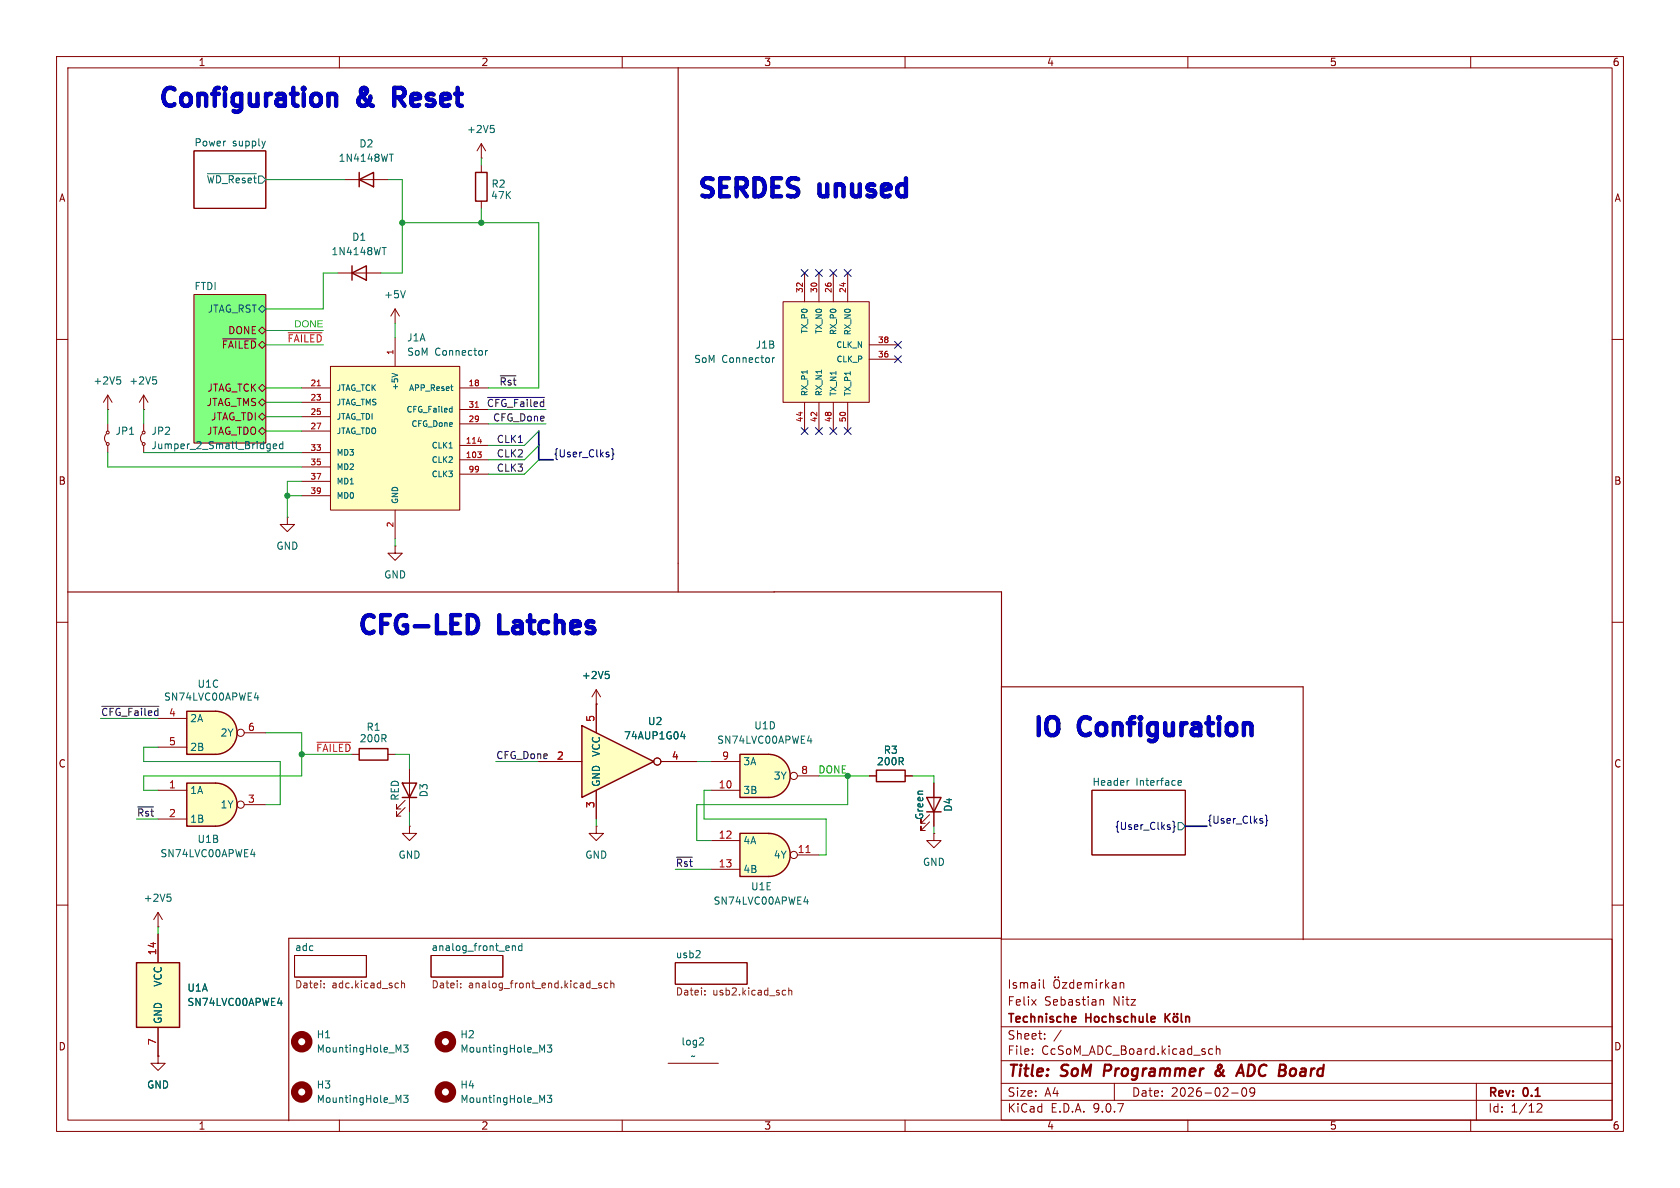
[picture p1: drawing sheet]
<svg xmlns="http://www.w3.org/2000/svg" width="297mm" height="210mm" viewBox="0 0 297 210" stroke-linecap="round" stroke-linejoin="round" font-family="sans-serif">
<g fill="none" stroke="#840000" stroke-width=".18">
<path d="M10 10h277v190h-277zM12 12h273v186h-273zM60 10v2M110 10v2M160 10v2M210 10v2M260 10v2M34.3 26.7h12.7v10.1h-12.7zM34.3 52.1h12.7v26.2h-12.7zM10 60h2M285 60h2M10 110h2"/>
<path d="M285 110h2M193 139.7h16.5v11.4h-16.5zM10 160h2M52.1 168.9h12.7v3.8h-12.7zM76.2 168.9h12.7v3.8h-12.7zM119.4 170.2h12.7v3.8h-12.7zM177 166h108v32h-108zM182.4 176.7l.8 1M183.2 176.7l-.8 1M184.5 173.2v1.3l.2 .2M186.5 173.3a.5 .5 0 0 1 .6-.1 .5 .5 0 0 1 .2 .5v.5a.5 .5 0 0 1-.5 .5 .5 .5 0 0 1-.5-.5v-.5zM186.5 172.7v.1"/>
<path d="M187.1 172.7v.1M187.8 173.7h.8l-.8 1h.8M189.8 173.8l-.4-.1-.3 .3v.4l.1 .2h.6M189.8 173.2v1.5M190.5 174.2l.7-.1-.1-.3-.4-.1-.2 .2v.7h.6M191.8 173.8l.4-.1 .3 .2M191.8 173.7v1M192.5 173.9l.2-.2 .3 .1 .1 .9M192.5 173.9v.8M193.8 173.2v.1M193.8 173.7v1M194.5 176.8l.2-.1 .3 .1 .1 .9"/>
<path d="M194.5 173.7v1M195 173.7l-.3 .1-.2 .2M195.5 173.2v1.5M195.6 174.1l.4 .6M196 173.7l-.5 .6M196.7 173.8h.5l.1 .9M197.3 174.1h-.5a.29 .29 0 0 0-.2 .3 .29 .29 0 0 0 .2 .3l.5-.1M198 173.8l.2-.1 .4 .1 .1 .9M198 173.7v1M285 160h2M60 198v2M110 198v2"/>
<path d="M160 198v2M177 194.5h108M177 191.5h108M177 187.5h108M177 181.5h108M182.5 186.3v.1M182.5 185.5v.1M184.7 183.6v.1M184.7 182.8v.1M187.6 182.1l-1.3 2M197 191.5v3M210 198v2"/>
<path d="M213.7 186.1l.3 .3 .4-.1M214.4 185.5l-.4-.1-.3 .3M215 185.5l.2-.1 .4 .1 .1 .9M215 184.9v1.5M217.7 193.2h1.2M219.7 192.4l.2-.1a.81 .81 0 0 1 .6 .6 .81 .81 0 0 1-.3 .8l-.2 .1a.81 .81 0 0 1-.3-1.4zM221.8 192.9l-.3 .3h-.3l-.2-.3 .1-.5 .4-.1 .2 .1a.99 .99 0 0 1-.3 1.4h-.3M260 198v2M261 191.5v6.5M271.7 195.2l.6-.1 .2 .1 .1 .3-.9 1.1h.9"/>
</g>
<path d="M195.4 188.2l-.3 2M215.9 188.8l-.8 .5a.52 .52 0 0 0-.1 .8 .52 .52 0 0 0 .8-.1M215.9 188.3l-.2-.1a.41 .41 0 0 0-.4 .5l.6 1.1M218.8 189.6h1M219.5 188.2l.4 2" fill="none" stroke="#840000" stroke-width=".4"/>
<path d="M190.1 179.8l.1 .2-.7 .2M206 179.2v1.5M206.2 179.8l.6 .9M206.8 179.2l-.8 .8M207.6 179.8l.3-.1 .3 .3v.4l-.3 .3-.3-.1-.2-.2v-.4zM207.6 179.2v.1M208.1 179.2v.1M208.8 179.2v1.3l.3 .2M209.6 179.8l.2-.1 .4 .1 .1 .9M209.6 179.7v1" fill="none" stroke="#840000" stroke-width=".3"/>
<path d="M34.3 52.1h12.7v26.2h-12.7z" fill="#80ff80" stroke="#80ff80" stroke-width=".18"/>
<path d="M36.7 30.7h8.6M46.9 24.9l-.3 .9M46.4 54l.6 .6-.6 .6-.7-.6zM199.6 138h-.2M208.3 138.4l.6-.1-.1-.3h-.4l-.1 .2v.6h.5M208.3 145.4h.6l.6 .7-.6 .6h-.6zM90.6 167.2v.8M90.6 167.3l.2-.1h.3v.8M92.3 167.2h-.4l-.2 .2 .1 .6h.5M92.3 166.8v1.2M123 169.3h.8M123.7 168.2v.4" fill="none" stroke="#006464" stroke-width=".18"/>
<path d="M206.8 146.3v.3M207.3 145.2l.3 .2v.6l.1 .1-.1 .2v.6l-.3 .2" fill="none" stroke="#000084" stroke-width=".18"/>
<g fill="none" stroke="#725600" stroke-width=".18">
<path d="M57.3 174.5v.1M57.3 173.8v.2M70.3 173.8h.1M70.4 174.6h-.1M71 173.4v1.2M71 173.9l.2-.1h.3v.8M81.4 174.5v.1M81.4 173.8v.2M104.6 174.7h1M106.3 173.8h-.3l-.2 .2 .1 .1 .4 .2v.3h-.5M107.4 173.8h-.3l-.3 .2 .2 .6h.4M108 173.9l.2-.1h.3v.8"/>
<path d="M108 173.4v1.2M124.6 175.8v.1M124.6 175.1v.1M138.5 175.1h.4M138.9 175.8l-.4 .1M139.4 175.2l.2-.1h.3l.1 .8M139.4 174.6v1.3"/>
</g>
<path d="M39.3 59.9h6M45.7 58.4l.7-.6 .6 .6-.6 .7zM45.7 68.6l.7-.7 .6 .7-.6 .6zM45.7 73.7l.7-.7 .6 .7-.6 .6zM45.7 76.2l.7-.6 .6 .6-.6 .6zM45.7 71.1l.7-.6 .6 .6-.6 .7z" fill="none" stroke="#800000" stroke-width=".18"/>
<path d="M135.9 147.3a3.8 3.8 0 0 1 3.8 3.8 3.8 3.8 0 0 1-3.8 3.8z" fill="#ffffc2" stroke="#ffffc2" stroke-width=".18"/>
<path d="M130.8 147.3h5.1v7.6h-5.1z" fill="#ffffc2"/>
<path d="M130.8 147.3h5.1a3.8 3.8 0 0 1 3.8 3.8 3.8 3.8 0 0 1-3.8 3.8h-5.1z" fill="none" stroke="#840000" stroke-width=".25"/>
<g fill="none" stroke="#840000" stroke-width=".18">
<path d="M125.7 148.6h5.1M125.7 153.7h5.1M141 151.1h3.8"/>
<circle cx="140.3" cy="151.1" r=".63"/>
</g>
<path d="M142.5 150.7h.7" fill="none" stroke="#a90000" stroke-width=".18"/>
<path d="M142.1 159.4h.8M142.7 159v.8" fill="none" stroke="#006464" stroke-width=".18"/>
<path d="M38.1 138.4a3.8 3.8 0 0 1 3.8 3.8 3.8 3.8 0 0 1-3.8 3.9z" fill="#ffffc2" stroke="#ffffc2" stroke-width=".18"/>
<path d="M33 138.4h5.1v7.7h-5.1z" fill="#ffffc2"/>
<path d="M62.2 48.3l2.6-1.3v2.5zM62.2 47v2.5M33 138.4h5.1a3.8 3.8 0 0 1 3.8 3.8 3.8 3.8 0 0 1-3.8 3.9h-5.1z" fill="none" stroke="#840000" stroke-width=".25"/>
<g fill="none" stroke="#840000" stroke-width=".18">
<path d="M59.7 48.3h7.6M50.8 91.4v1.3h1.3l-1.3 1.3-1.3-1.3h1.3M50.8 91.4h.1M27.9 139.7h5.1M105.4 124.5h.1M105.4 121.9l-.8 1.3M105.4 121.9l.8 1.3M105.4 121.9v2.6M27.9 144.8h5.1M43.2 142.2h3.8M105.4 146.1v1.2h1.3l-1.3 1.3-1.3-1.3h1.3M105.4 146.1h.1"/>
<circle cx="42.5" cy="142.2" r=".63"/>
</g>
<path d="M67.6 43.8h.7M107 118.7h.6M107.5 119.2l.2 .2v.3l-.2 .3M44.3 151h.8M44.9 150.6v.9" fill="none" stroke="#006464" stroke-width=".18"/>
<path d="M102.9 128.3l12.7 6.3-12.7 6.4z" fill="#ffffc2"/>
<path d="M102.9 128.3l12.7 6.3-12.7 6.4z" fill="none" stroke="#840000" stroke-width=".25"/>
<g fill="none" stroke="#840000" stroke-width=".18">
<path d="M69.8 96.5v1.3h1.3l-1.3 1.3-1.2-1.3h1.2M69.8 96.5h.1M95.2 134.6h7.7M105.4 124.5v5M105.4 139.7v5.1M116.8 134.6h6.4"/>
<circle cx="116.2" cy="134.6" r=".63"/>
</g>
<path d="M120.4 130.2h.7M121 129.8v.8" fill="none" stroke="#006464" stroke-width=".18"/>
<path d="M24.1 170.2h7.6v11.4h-7.6z" fill="#ffffc2"/>
<path d="M24.1 170.2h7.6v11.4h-7.6z" fill="none" stroke="#840000" stroke-width=".25"/>
<path d="M27.9 165.1v5.1M27.9 181.6v5.1" fill="none" stroke="#840000" stroke-width=".18"/>
<path d="M49.1 177.3h.8M49.7 176.9v.8" fill="none" stroke="#006464" stroke-width=".18"/>
<path d="M135.9 133.4a3.8 3.8 0 0 1 3.8 3.8 3.8 3.8 0 0 1-3.8 3.8z" fill="#ffffc2" stroke="#ffffc2" stroke-width=".18"/>
<path d="M130.8 133.4h5.1v7.6h-5.1z" fill="#ffffc2"/>
<path d="M130.8 133.4h5.1a3.8 3.8 0 0 1 3.8 3.8 3.8 3.8 0 0 1-3.8 3.8h-5.1z" fill="none" stroke="#840000" stroke-width=".25"/>
<g fill="none" stroke="#840000" stroke-width=".18">
<path d="M69.8 54.6l-.7 1.3M69.8 54.6l.8 1.3M69.8 54.6v2.6M125.7 134.6h5.1M125.7 139.7h5.1M141 137.2h3.8"/>
<circle cx="140.3" cy="137.2" r=".63"/>
</g>
<path d="M71.7 51.4l-.5 1.2M142.8 131h.7M143.4 130.5v.9" fill="none" stroke="#006464" stroke-width=".18"/>
<path d="M138.4 53.3h15.3v17.8h-15.3z" fill="#ffffc2"/>
<g fill="none" stroke="#840000" stroke-width=".18">
<path d="M85.1 27.9h.1M85.1 25.4v2.5M85.1 29.2v1.3M85.1 35.6v1.2M85.1 25.4l-.8 1.3M85.1 25.4l.8 1.3M138.4 53.3h15.3v17.8h-15.3zM142.2 48.3v5M144.8 48.3v5M147.3 48.3v5M149.9 48.3v5M25.1 76.7a1.08 1.08 0 0 0 0 1.5"/>
<path d="M25.4 72.4h.1M25.4 69.9l-.8 1.2M25.4 69.9l.8 1.2M25.4 69.9v2.5M25.4 74.9v1.3M25.4 78.7v1.3M142.2 71.1v5.1M144.8 71.1v5.1M147.3 71.1v5.1M149.9 71.1v5.1M153.7 61h5M153.7 63.5h5"/>
<path d="M68.6 133.4h1.2M72.4 135.9v7.6M153.7 137.2h1.2M160 137.2h1.3M165.1 138.4v7.7M71.6 142.7l-1.5 1.6v-.8v.8h.8M71.6 141.5l-1.5 1.5v-.8v.8h.8M72.4 146.1v1.2h-1.3l1.3 1.3 1.3-1.3h-1.3M72.4 146.1h.1M164.3 145.3l-1.5 1.5v-.7v.7h.8M164.3 144l-1.5 1.5v-.7v.7h.8M165.1 147.3v1.3h-1.3l1.3 1.3 1.3-1.3h-1.3"/>
<path d="M165.1 147.3h.1"/>
<circle cx="25.4" cy="78.5" r=".25"/>
<circle cx="25.4" cy="76.5" r=".25"/>
</g>
<g fill="none" stroke="#006464" stroke-width=".18">
<path d="M86.7 22.2h.6M87.1 22.7l.3 .2v.3l-.3 .2M27 66.6h.6M27.5 67.1l.2 .2v.3l-.2 .3M47.4 78.5h.4M47.8 78.5v1l-.3 .2M47.8 79.3h-.4M48.3 78.9l.6-.1v-.3h-.4l-.2 .2 .1 .6h.5M50 78.5h-.4l-.2 .2 .1 .6h.5M50 78v1.3M136.6 63.2v.9M136.9 63.2l-.3 .3"/>
<path d="M95.8 185.6l.5-.9v1.3M95.8 194.5l.5-.9v1.3M96.8 184.7h.7l-.4 .5 .4 .1v.6l-.2 .1-.5-.1M96.8 193.6h.7l-.4 .5 .4 .1v.6l-.2 .1-.5-.1"/>
</g>
<path d="M84.1 30.5h2v5.1h-2zM63.5 132.3h5.1v2.1h-5.1zM71.1 138.4h2.6l-1.3 2.6zM154.9 136.1h5.1v2.1h-5.1zM71.1 141h2.6M163.8 141h2.6l-1.3 2.5zM163.8 143.5h2.6" fill="none" stroke="#840000" stroke-width=".25"/>
<g fill="none" stroke="#840000" stroke-width="1.3">
<circle cx="78.7" cy="193" r="1.27"/>
<circle cx="78.7" cy="184.1" r="1.27"/>
</g>
<path d="M58.4 64.8h22.9v25.4h-22.9z" fill="#ffffc2"/>
<g fill="none" stroke="#840000" stroke-width=".18">
<path d="M69.8 59.7v5.1M53.3 68.6h5.1M53.3 71.1h5.1M53.3 73.7h5.1M53.3 76.2h5.1M58.4 64.8h22.9v25.4h-22.9zM81.3 68.6h5.1M81.3 72.4h5.1M81.3 74.9h5.1M81.3 78.7h5.1M53.3 80h5.1M53.3 82.6h5.1"/>
<path d="M53.3 85.1h5.1M53.3 87.6h5.1M69.8 90.2v5.1M81.3 81.3h5.1M81.3 83.8h5.1M118.1 188h8.9"/>
</g>
<path d="M56.1 68.2h.6M84 72h.6M84.4 79.9h.7l-.4 .4M84.5 78h.6M85 80.4v.4" fill="none" stroke="#a90000" stroke-width=".18"/>
<path d="M69.3 66l1 .3M79.4 79.2h.6M79.6 72.2h.3M79.7 68.4h.4M79.9 69h.2M79.9 71.8v1.1M79.9 72.8l-.3 .1M85.8 62v.8M86.2 62l-.4 .2M124.2 183.5l.2 .2-.1 .3-.7 .7h.8" fill="none" stroke="#006464" stroke-width=".18"/>
<path d="M38.1 125.7a3.8 3.8 0 0 1 3.8 3.8 3.8 3.8 0 0 1-3.8 3.9z" fill="#ffffc2" stroke="#ffffc2" stroke-width=".18"/>
<path d="M33 125.7h5.1v7.7h-5.1z" fill="#ffffc2"/>
<path d="M63.5 31.8l2.5-1.3v2.5zM63.5 30.5v2.5M33 125.7h5.1a3.8 3.8 0 0 1 3.8 3.8 3.8 3.8 0 0 1-3.8 3.9h-5.1z" fill="none" stroke="#840000" stroke-width=".25"/>
<g fill="none" stroke="#840000" stroke-width=".18">
<path d="M61 31.8h7.6M18.8 76.7a1.08 1.08 0 0 0 0 1.5M19 72.4h.1M19 69.9l-.7 1.2M19 69.9l.8 1.2M19 69.9v2.5M19 74.9v1.3M19 78.7v1.3M27.9 127h5.1M27.9 132.1h5.1M43.2 129.5h3.8M95.2 134.6h7.7"/>
<path d="M105.4 124.5h.1M105.4 124.5v5M105.4 139.7v5.1M116.8 134.6h6.4M153.7 137.2h1.2M160 137.2h1.3M165.1 138.4v2.6M165.1 143.5v2.6M27.9 163.8h.1M27.9 161.3l-.7 1.3M27.9 161.3l.8 1.3M27.9 161.3v2.5"/>
<path d="M27.9 165.1v5.1M27.9 186.7v1.3h1.3l-1.3 1.2-1.2-1.2h1.2M27.9 186.7h.1M27.9 181.6v5.1"/>
<circle cx="19" cy="78.5" r=".25"/>
<circle cx="19" cy="76.5" r=".25"/>
<circle cx="42.5" cy="129.5" r=".63"/>
<circle cx="116.2" cy="134.6" r=".63"/>
</g>
<g fill="none" stroke="#006464" stroke-width=".18">
<path d="M68.8 27.2h.7M20.7 66.6h.6M21.1 67.1l.2 .2v.3l-.2 .3M107 118.7h.6M107.5 119.2l.2 .2v.3l-.2 .3M45 123.3h.8M45.6 122.9v.9M120.4 130.2h.7M121 129.8v.8M29.6 158.1h.6M30 158.5l.2 .3v.3l-.2 .2M49.1 177.3h.8"/>
<path d="M49.7 176.9v.8M70.4 185.6l.5-.9v1.3M70.4 194.5l.5-.9v1.3M71.4 184.7h.7l-.4 .5 .4 .1v.6l-.2 .1-.5-.1M71.4 193.6h.7l-.4 .5 .4 .1v.6l-.2 .1-.5-.1"/>
</g>
<g fill="none" stroke="#840000" stroke-width="1.3">
<circle cx="53.3" cy="193" r="1.27"/>
<circle cx="53.3" cy="184.1" r="1.27"/>
</g>
<path d="M86.2 70.3h10.1M18 124.9h10.1" fill="none" stroke="#0f0f0f" stroke-width=".18"/>
<g fill="none" stroke="#000084" stroke-width=".18">
<path d="M141.6 47.7l1.2 1.2M142.8 47.7l-1.2 1.2M144.2 47.7l1.2 1.2M145.4 47.7l-1.2 1.2M146.7 47.7l1.2 1.2M147.9 47.7l-1.2 1.2M149.3 47.7l1.2 1.2M150.5 47.7l-1.2 1.2M108.1 79.3l.3 .2v.6l.1 .2-.1 .2v.6l-.3 .2M141.6 75.6l1.2 1.2M142.8 75.6l-1.2 1.2M144.2 75.6l1.2 1.2"/>
<path d="M145.4 75.6l-1.2 1.2M146.7 75.6l1.2 1.2M147.9 75.6l-1.2 1.2M149.3 75.6l1.2 1.2M150.5 75.6l-1.2 1.2M158.1 62.9l1.3 1.2M158.1 60.4l1.3 1.2M159.4 62.9l-1.3 1.2M159.4 60.4l-1.3 1.2M107.6 80.4v.3M223.2 145.2v.3M223.7 144.1l.2 .2v.6l.2 .2-.2 .1v.6l-.2 .2"/>
</g>
<path d="M50.9 58.8h6M56 131.2h6" fill="none" stroke="#f00" stroke-width=".18"/>
<path d="M119.9 11.9v92.7M11.9 104.6h125M136.8 104.6h40.3l-.1 61.3h-125.9v32.2M177 121.4h53.4v44.7" fill="none" stroke="#840000" stroke-width=".2"/>
<path d="M95.2 76.2v5.1h2.6M209.5 146.1h3.9" fill="none" stroke="#000084" stroke-width=".3"/>
<g fill="none" stroke="#009600" stroke-width=".18">
<path d="M47 31.8h14M68.6 31.8h2.5v16.5h-3.8M71.1 39.4h24.1v29.2h-8.8M85.1 27.9v1.3M85.1 36.8v2.6M47 58.4h10.1M59.7 48.3h-2.6v6.3h-10.1M69.8 57.2v2.5M19 72.4v2.5M25.4 72.4v2.5M47 68.6h6.3M47 71.1h6.3"/>
<path d="M47 61h10.1M47 76.2h6.3M47 73.7h6.3M86.4 74.9h10.1M86.4 72.4h10.1M95.2 76.2l-2.5 2.5h-6.3M95.2 78.7l-2.5 2.6h-6.3M19 80v2.6h34.3M25.4 80h27.9M50.8 87.6h2.5M53.3 85.1h-2.5v6.3M69.8 95.3v1.2"/>
<path d="M95.2 81.3l-2.5 2.5h-6.3M17.8 127h10.1M27.9 132.1h-2.5v2.5h24.1v7.6h-2.5M47 129.5h6.3v7.7h-27.9v2.5h2.5M53.3 133.4h8.9M69.8 133.4h2.6v2.5M87.6 134.6h7.6M123.2 134.6h2.5M125.7 139.7h-1.2v5.1h21.5v6.3h-1.2M144.8 137.2h8.9M149.9 137.2v5h-26.7v6.4h2.5M161.3 137.2h3.8v1.2"/>
<path d="M24.1 144.8h3.8M72.4 143.5v2.6M105.4 144.8v1.3M119.4 153.7h6.3M165.1 146.1v1.2M27.9 163.8v1.3"/>
</g>
<path d="M58.1 16.6v2.1M58.1 16.9a.79 .79 0 0 1 1.3 .1v1.7M69.7 17.2h1.2M70.9 15.5h-1.2v3.2M83.4 108.7a1.73 1.73 0 0 1 .8 2.8l-.3 .3-.5 .1M221.1 128l.2 .3v1.7" fill="none" stroke="#0000c2" stroke-width=".79"/>
<g fill="#009600" stroke="#009600" stroke-width=".18">
<circle cx="50.8" cy="87.6" r=".46"/>
<circle cx="149.9" cy="137.2" r=".46"/>
<circle cx="53.3" cy="133.4" r=".46"/>
<circle cx="71.1" cy="39.4" r=".46"/>
<circle cx="85.1" cy="39.4" r=".46"/>
</g>
<g font-size="4.4" fill="#0000c2">
<text x="27.4" y="20.1">Configuration</text>
<text x="63.5" y="20.1">&amp;</text>
<text x="71.6" y="20.1">Reset</text>
<text x="122.7" y="36.1">SERDES</text>
<text x="145" y="36.1">unused</text>
<text x="62.6" y="113.3">CFG-LED</text>
<text x="88.4" y="113.3">Latches</text>
<text x="182" y="131.3">IO</text>
<text x="191" y="131.3">Configuration</text>
</g>
<g font-size="2.8" fill="#840000">
<text x="178" y="190.9">Title:</text>
<text x="187.7" y="190.9">SoM</text>
<text x="196" y="190.9">Programmer</text>
<text x="216.5" y="190.9">&amp;</text>
<text x="221.3" y="190.9">ADC Board</text>
</g>
<g font-size="2.1" fill="#840000">
<text x="178" y="178">Felix</text>
<text x="178" y="175">Ismail</text>
<text x="184.6" y="178">Sebastian</text>
<text x="196.8" y="178">Nitz</text>
<text x="178" y="184">Sheet:</text>
<text x="178" y="181.2">Technische</text>
<text x="192" y="181.2">Hochschule</text>
<text x="178" y="186.7">File:</text>
<text x="184.1" y="186.7">CcSoM_ADC_Board.kicad_sch</text>
<text x="178" y="196.9">KiCad</text>
<text x="178" y="194.1">Size:</text>
<text x="184.7" y="194.1">A4</text>
<text x="185.7" y="196.9">E.D.A.</text>
<text x="193.3" y="196.9">9.0.7</text>
<text x="200" y="194.1">Date:</text>
<text x="207" y="194.1">2026-02-09</text>
<text x="263" y="194.3">Rev:</text>
<text x="263" y="196.9">Id:</text>
<text x="267.1" y="196.9">1/12</text>
<text x="269.4" y="194.3">0.1</text>
</g>
<g font-size="1.8" fill="#840000">
<text x="35" y="11.9">1</text>
<text x="85" y="11.9">2</text>
<text x="135" y="11.9">3</text>
<text x="185" y="11.9">4</text>
<text x="235" y="11.9">5</text>
<text x="285" y="11.9">6</text>
<text x="10.3" y="35.9">A</text>
<text x="285.3" y="35.9">A</text>
<text x="10.3" y="85.9">B</text>
<text x="285.3" y="85.9">B</text>
<text x="10.3" y="135.9">C</text>
<text x="285.3" y="135.9">C</text>
<text x="10.3" y="185.9">D</text>
<text x="285.3" y="185.9">D</text>
<text x="35" y="199.9">1</text>
<text x="85" y="199.9">2</text>
<text x="135" y="199.9">3</text>
<text x="185" y="199.9">4</text>
<text x="235" y="199.9">5</text>
<text x="285" y="199.9">6</text>
</g>
<g font-size="1.8" fill="#006464">
<text x="82.4" y="23.7">+2V5</text>
<text x="34.3" y="26">Power</text>
<text x="41.1" y="26">supply</text>
<text x="59.8" y="28.8">1N4148WT</text>
<text x="63.4" y="26.3">D2</text>
<text x="36.4" y="32.6">~{WD_Reset}</text>
<text x="86.7" y="35.4">47K</text>
<text x="86.8" y="33.4">R2</text>
<text x="58.5" y="45.3">1N4148WT</text>
<text x="62.2" y="42.8">D1</text>
<text x="34.3" y="51.4">FTDI</text>
<text x="67.8" y="52.9">+5V</text>
<text x="36.6" y="55.5">JTAG_RST</text>
<text x="71.9" y="60.6">J1A</text>
<text x="71.9" y="63.1">SoM</text>
<text x="76.9" y="63.1">Connector</text>
<text x="122.6" y="64.4">SoM</text>
<text x="127.6" y="64.4">Connector</text>
<text x="133.5" y="61.8">J1B</text>
<text x="16.4" y="68.2">+2V5</text>
<text x="22.8" y="68.2">+2V5</text>
<text x="20.3" y="77.1">JP1</text>
<text x="26.7" y="77.1">JP2</text>
<text x="26.7" y="79.6">Jumper_2_Small_Bridged</text>
<text x="48.8" y="97.4">GND</text>
<text x="67.8" y="102.5">GND</text>
<text x="28.9" y="124.1">SN74LVC00APWE4</text>
<text x="34.8" y="121.8">U1C</text>
<text x="102.8" y="120.2">+2V5</text>
<text x="33.5" y="127.9">2A</text>
<text x="38.9" y="130.4">2Y</text>
<text x="63.5" y="131.4">200R</text>
<text x="64.7" y="129.4">R1</text>
<text x="110.2" y="130.9">74AUP1G04</text>
<text x="114.5" y="128.4">U2</text>
<text x="126.7" y="131.7">SN74LVC00APWE4</text>
<text x="133.2" y="129.1">U1D</text>
<text x="33.5" y="132.9">2B</text>
<text x="106.3" y="133.9" transform="rotate(-90 106.3 133.9)">VCC</text>
<text x="131.3" y="135.5">3A</text>
<text x="154.9" y="135.5">200R</text>
<text x="156.1" y="133.5">R3</text>
<text x="33.5" y="140.6">1A</text>
<text x="38.9" y="143.1">1Y</text>
<text x="70.7" y="141.6" transform="rotate(-90 70.7 141.6)">RED</text>
<text x="75.8" y="141" transform="rotate(-90 75.8 141)">D3</text>
<text x="106.3" y="139.2" transform="rotate(-90 106.3 139.2)">GND</text>
<text x="131.3" y="140.6">3B</text>
<text x="136.7" y="138">3Y</text>
<text x="168.5" y="143.6" transform="rotate(-90 168.5 143.6)">D4</text>
<text x="193" y="139">Header</text>
<text x="200.8" y="139">Interface</text>
<text x="33.5" y="145.6">1B</text>
<text x="34.8" y="149.2">U1B</text>
<text x="131.3" y="149.5">4A</text>
<text x="163.4" y="145" transform="rotate(-90 163.4 145)">Green</text>
<text x="28.3" y="151.7">SN74LVC00APWE4</text>
<text x="70.4" y="152">GND</text>
<text x="103.4" y="152">GND</text>
<text x="131.3" y="154.5">4B</text>
<text x="136.7" y="152">4Y</text>
<text x="163.1" y="153.3">GND</text>
<text x="25.3" y="159.6">+2V5</text>
<text x="126.1" y="160.1">SN74LVC00APWE4</text>
<text x="132.7" y="157.6">U1E</text>
<text x="52.1" y="168.2">adc</text>
<text x="76.2" y="168.2">analog_front_end</text>
<text x="119.4" y="169.5">usb2</text>
<text x="28.8" y="174.5" transform="rotate(-90 28.8 174.5)">VCC</text>
<text x="33" y="175.5">U1A</text>
<text x="33" y="178">SN74LVC00APWE4</text>
<text x="28.8" y="181.1" transform="rotate(-90 28.8 181.1)">GND</text>
<text x="55.9" y="183.7">H1</text>
<text x="81.3" y="183.7">H2</text>
<text x="120.4" y="185">log2</text>
<text x="55.9" y="186.3">MountingHole_M3</text>
<text x="81.3" y="186.3">MountingHole_M3</text>
<text x="122" y="187.6">~</text>
<text x="25.9" y="192.6">GND</text>
<text x="55.9" y="195.2">MountingHole_M3</text>
<text x="55.9" y="192.6">H3</text>
<text x="81.3" y="195.2">MountingHole_M3</text>
<text x="81.3" y="192.6">H4</text>
</g>
<g font-size="1.8" fill="#800000">
<text x="40.2" y="59.3">DONE</text>
<text x="39.1" y="61.8">~{FAILED}</text>
<text x="36.4" y="72">JTAG_TMS</text>
<text x="36.6" y="69.4">JTAG_TCK</text>
<text x="36.5" y="77.1">JTAG_TDO</text>
<text x="37.2" y="74.5">JTAG_TDI</text>
</g>
<g font-size="1.8" fill="#00c200">
<text x="52" y="58.1">DONE</text>
<text x="144.6" y="136.8">DONE</text>
</g>
<g font-size="1.8" fill="#f00">
<text x="50.7" y="60.6">~{FAILED}</text>
<text x="55.8" y="133">~{FAILED}</text>
</g>
<g font-size="1.8" fill="#0f0f0f">
<text x="88.2" y="68.2">~{Rst}</text>
<text x="86" y="72">~{CFG_Failed}</text>
<text x="87.1" y="74.6">CFG_Done</text>
<text x="87.7" y="78.4">CLK1</text>
<text x="87.7" y="80.9">CLK2</text>
<text x="87.7" y="83.5">CLK3</text>
<text x="17.8" y="126.7">~{CFG_Failed}4</text>
<text x="87.6" y="134.3">CFG_Done</text>
<text x="24.1" y="144.4">~{Rst} 2</text>
<text x="119.4" y="153.3">~{Rst}</text>
</g>
<g font-size="1.8" fill="#000084">
<text x="97.8" y="80.9">{User_Clks}</text>
<text x="197" y="146.9">{User_Clks}</text>
<text x="213.4" y="145.7">{User_Clks}</text>
</g>
<g font-size="1.8" fill="#a90000">
<text x="29.8" y="131.8">5</text>
<text x="43.7" y="129.3">6</text>
<text x="105.2" y="127.7" transform="rotate(-90 105.2 127.7)">5</text>
<text x="98.4" y="134.4">2</text>
<text x="118.7" y="134.4">4</text>
<text x="127.6" y="134.4">9</text>
<text x="141.5" y="136.9">8</text>
<text x="29.8" y="139.4">1</text>
<text x="43.7" y="142">3</text>
<text x="105.2" y="142.9" transform="rotate(-90 105.2 142.9)">3</text>
<text x="127" y="139.4">10</text>
<text x="127" y="148.3">12</text>
<text x="127" y="153.4">13</text>
<text x="140.9" y="150.9">11</text>
<text x="27.7" y="169" transform="rotate(-90 27.7 169)">14</text>
<text x="27.7" y="184.9" transform="rotate(-90 27.7 184.9)">7</text>
</g>
<g font-size="1.8" fill="#725600">
<text x="52.1" y="175">Datei:</text>
<text x="58.7" y="175">adc.kicad_sch</text>
<text x="76.2" y="175">Datei:</text>
<text x="82.8" y="175">analog_front_end.kicad_sch</text>
<text x="119.4" y="176.3">Datei:</text>
<text x="126" y="176.3">usb2.kicad_sch</text>
</g>
<g font-size="1.4" fill="#a90000">
<text x="142" y="51.9" transform="rotate(-90 142 51.9)">32</text>
<text x="144.5" y="51.9" transform="rotate(-90 144.5 51.9)">30</text>
<text x="147.1" y="51.9" transform="rotate(-90 147.1 51.9)">26</text>
<text x="149.6" y="51.9" transform="rotate(-90 149.6 51.9)">24</text>
<text x="69.6" y="62.8" transform="rotate(-90 69.6 62.8)">1</text>
<text x="155.1" y="60.7">38</text>
<text x="155.1" y="63.2">36</text>
<text x="54.8" y="68.3">21</text>
<text x="54.8" y="70.9">23</text>
<text x="82.7" y="68.3">18</text>
<text x="54.8" y="73.4">25</text>
<text x="54.8" y="75.9">27</text>
<text x="82.7" y="72.1">31</text>
<text x="82.7" y="74.7">29</text>
<text x="142" y="74.8" transform="rotate(-90 142 74.8)">44</text>
<text x="144.5" y="74.8" transform="rotate(-90 144.5 74.8)">42</text>
<text x="147.1" y="74.8" transform="rotate(-90 147.1 74.8)">48</text>
<text x="149.6" y="74.8" transform="rotate(-90 149.6 74.8)">50</text>
<text x="54.8" y="79.8">33</text>
<text x="54.8" y="82.3">35</text>
<text x="82.2" y="78.5">114</text>
<text x="82.2" y="81">103</text>
<text x="82.7" y="83.6">99</text>
<text x="54.8" y="84.8">37</text>
<text x="54.8" y="87.4">39</text>
<text x="69.6" y="93.3" transform="rotate(-90 69.6 93.3)">2</text>
</g>
<g font-size="1.4" fill="#006464">
<text x="143" y="59.1" transform="rotate(-90 143 59.1)">TX_P0</text>
<text x="145.5" y="59.2" transform="rotate(-90 145.5 59.2)">TX_N0</text>
<text x="148.1" y="59.4" transform="rotate(-90 148.1 59.4)">RX_P0</text>
<text x="150.6" y="59.4" transform="rotate(-90 150.6 59.4)">RX_N0</text>
<text x="147.7" y="61.7">CLK_N</text>
<text x="147.8" y="64.2">CLK_P</text>
<text x="59.4" y="69.3">JTAG_TCK</text>
<text x="59.4" y="71.9">JTAG_TMS</text>
<text x="70.6" y="69.1" transform="rotate(-90 70.6 69.1)">+5V</text>
<text x="72.2" y="69.3">APP_Reset</text>
<text x="143" y="70.1" transform="rotate(-90 143 70.1)">RX_P1</text>
<text x="145.5" y="70.1" transform="rotate(-90 145.5 70.1)">RX_N1</text>
<text x="148.1" y="70.1" transform="rotate(-90 148.1 70.1)">TX_N1</text>
<text x="150.6" y="70.1" transform="rotate(-90 150.6 70.1)">TX_P1</text>
<text x="59.4" y="74.4">JTAG_TDI</text>
<text x="59.4" y="76.9">JTAG_TDO</text>
<text x="71.7" y="73.1">CFG_Failed</text>
<text x="72.6" y="75.7">CFG_Done</text>
<text x="59.4" y="80.7">MD3</text>
<text x="59.4" y="83.3">MD2</text>
<text x="76.2" y="79.5">CLK1</text>
<text x="76.2" y="82">CLK2</text>
<text x="59.4" y="85.8">MD1</text>
<text x="59.4" y="88.4">MD0</text>
<text x="70.6" y="89.2" transform="rotate(-90 70.6 89.2)">GND</text>
<text x="76.2" y="84.6">CLK3</text>
</g>
</svg>
